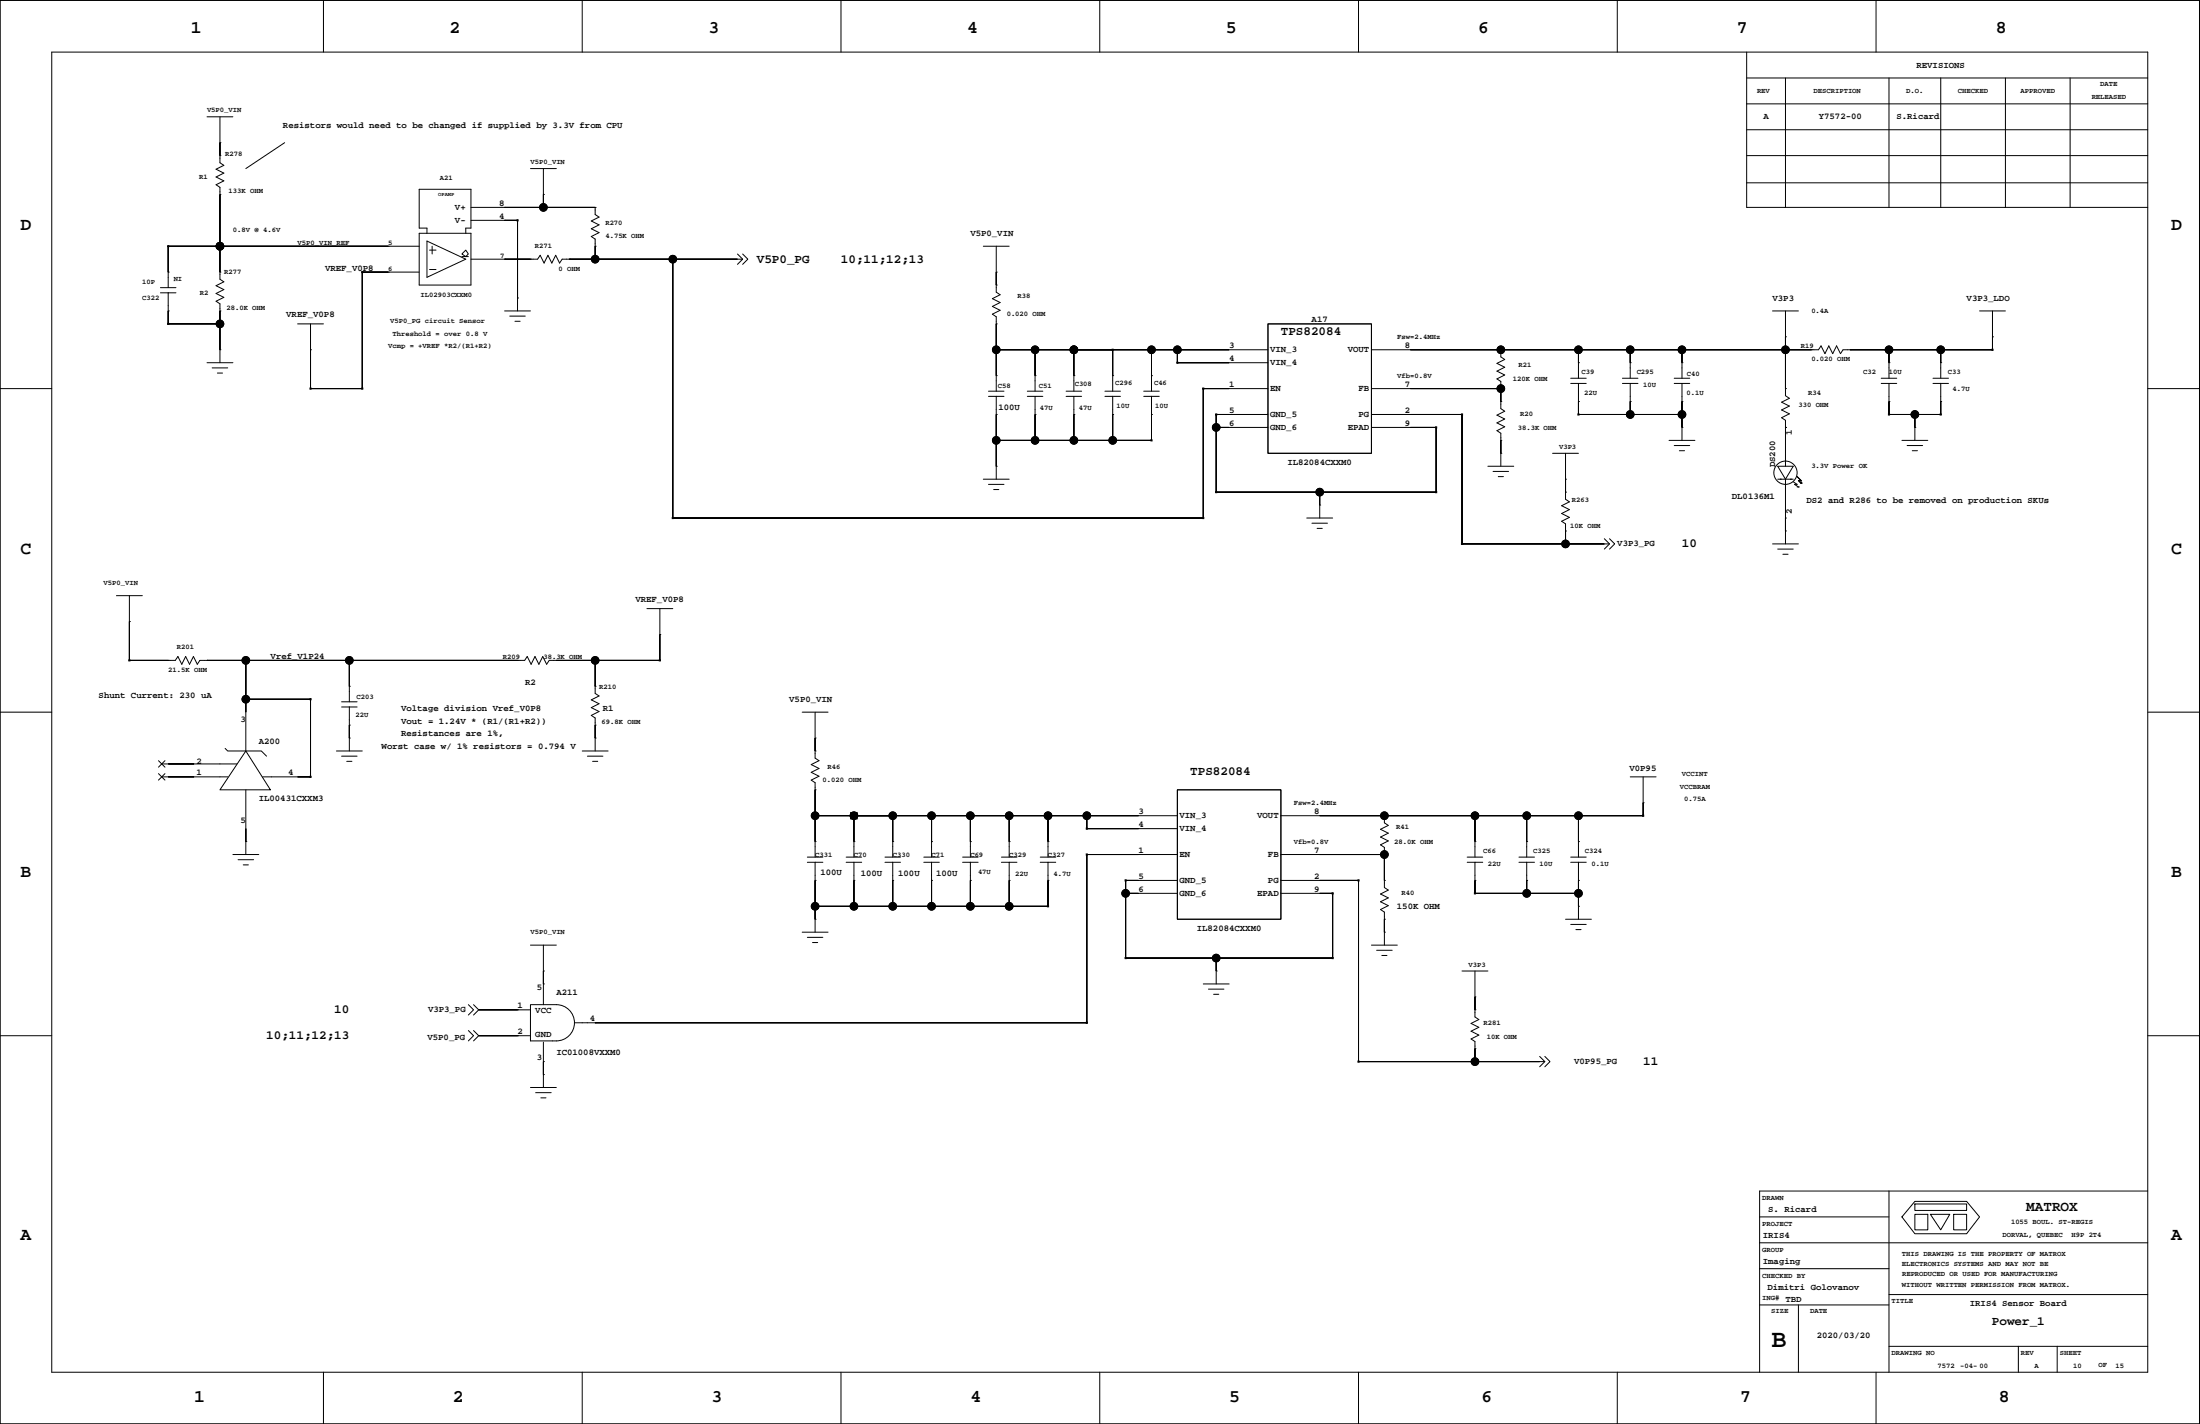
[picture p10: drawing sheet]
<svg xmlns="http://www.w3.org/2000/svg" width="432mm" height="279mm" viewBox="0 0 432 279" stroke-linecap="round" stroke-linejoin="round" font-family="sans-serif">
<g fill="none" stroke="#000" stroke-width=".2">
<path d="M0 .1h431.7v279.3h-431.7zM10.2 10.2h411.3v259h-411.3zM63.5 .1v10.1M114.3 .1v10.1M165.1 .1v10.1M215.9 .1v10.1M266.6 .1v10.1M317.4 .1v10.1M342.8 15.3h78.7M342.8 10.2v30.5h78.7M350.4 15.3v25.4M368.2 .1v10.1"/>
<path d="M370.8 15.3v25.4M380.9 15.3v25.4M393.6 15.3v25.4M406.3 15.3v25.4M40.6 22.9h5.1M43.2 28h.1M43.2 38.2h.1M43.2 30.5h.1M43.2 22.9v9l.7 .5-1.5 .8 1.5 .8-1.5 .7 1.5 .8-1.5 .8 .8 .5v18l.7 .5-1.5 .8 1.5 .7-1.5 .8 1.5 .7-1.5 .8 .8 .5v11.6M55.9 28l-7.7 5.1M104.1 33.1h5.1M106.7 38.2h.1"/>
<path d="M106.7 33.1v7.6M342.8 35.9h78.7M342.8 30.5h78.7M342.8 25.5h78.7M342.8 20.4h78.7M31.5 56.4h3M31.5 57.5h3M33 53.4h.1M33 57.5v6h10.2M43.2 48.3h.1M43.2 53.4h.1M76.2 53.4h.1"/>
<path d="M76.2 48.3h.1M82.3 53.4h-11.2v22.8h-10.2v-12.7M82.3 48.3h-49.3v8.1M82.3 45.8h10.1v10.1h-10.1zM83.8 45.8v-1h-1.5v-7.7h10.1v7.7h-1v1M83.8 47.3l7.6 3.6-7.6 3.5zM84.3 52.9h1.3M84.3 49.1h1.3M84.8 48.3v1.5M90.7 50.3h.7l-.7-.5 .7-.7 .5 .7-.5 .5h.5M92.4 40.7h24.4M92.4 43.2h9.2v17.8"/>
<path d="M92.4 50.9h13.1l.5-.8 .8 1.5 .7-1.5 .8 1.5 .8-1.5 .7 1.5 .5-.7h35.5M99 43.2h.1M99 40.7h.1M99 50.9h.1M101.6 58.5h.1M104.1 50.9h.1M111.7 50.9h.1M116.8 48.3h.1M116.8 40.7h.1M116.8 40.7v1.4l.8 .5-1.5 .8 1.5 .7-1.5 .8 1.5 .7-1.5 .8 .7 .5v4M132.1 50.9v50.7h104.1v-25.4h12.7M144.7 50.9h.1"/>
<path d="M144.7 49.8l1.1 1.1-1.1 1M145.8 49.8l1 1.1-1 1M193 48.3h5.1M195.5 53.4h.1M195.5 55.9h.1M195.5 48.3v9l.8 .5-1.5 .8 1.5 .8-1.5 .7 1.5 .8-1.5 .7 .7 .6v14.6M0 76.2h10.2M33 61h.1M40.6 71.2h5.1M41.6 72.2h3.1M42.7 73.2h1M43.2 68.6h.1"/>
<path d="M43.2 61h.1M58.4 63.5h5.1M60.9 68.6h.1M99 61h5.1M100.1 62h3M101.1 63h1M194 76.8h3.1M194 77.8h3.1M195.5 73.7h.1M195.5 63.5h.1M195.5 77.8v16.2M195.5 68.6h53.4"/>
<path d="M201.6 76.8h3.1M201.6 77.8h3.1M203.2 73.7h.1M203.2 68.6v8.2M203.2 77.8v8.6M209.2 76.8h3.1M209.2 77.8h3.1M210.8 68.6h.1M210.8 73.7h.1M210.8 68.6v8.2M210.8 77.8v8.6M216.9 76.8h3"/>
<path d="M216.9 77.8h3M218.4 73.7h.1M218.4 68.6v8.2M218.4 77.8v8.6M224.5 76.8h3M224.5 77.8h3M226 73.7h.1M226 77.8v8.6h-30.5M226 68.6v8.2M231.1 68.6v2.6h17.8M248.9 63.5h20.3v25.4h-20.3zM269.2 76.2h25.4"/>
<path d="M294.6 76.2h.1M294.6 68.6h.1M294.6 78.8h.1M294.6 68.6v1.4l.7 .5-1.5 .8 1.5 .8-1.5 .7 1.5 .8-1.5 .7 .8 .5v5.4l.7 .5-1.5 .8 1.5 .7-1.5 .8 1.5 .7-1.5 .8 .8 .5v6.5M308.3 74.2h3M308.3 75.2h3M309.8 76.2h.1M309.8 78.8h.1M309.8 71.2h.1M309.8 75.2v6.1h20.3M309.8 68.6v5.6M318.4 74.2h3.1"/>
<path d="M318.4 75.2h3.1M320 78.8h.1M320 71.2h.1M320 68.6v5.6M320 75.2v6.1M328.6 74.2h3M328.6 75.2h3M330.1 78.8h.1M330.1 71.2h.1M330.1 68.6v5.6M330.1 75.2v11.2M347.9 61h5.1"/>
<path d="M350.4 66.1h.1M350.4 76.2h.1M350.4 61v16.6l.8 .6-1.5 .7 1.5 .8-1.5 .7 1.5 .8-1.5 .8 .7 .5v9M355.5 68.6h.1M363.1 68.6h.1M369.2 74.2h3.1M369.2 75.2h3.1M370.8 78.8h.1M370.8 71.2h.1M370.8 68.6v5.6M370.8 75.2v6.1h10.1v-6.1M379.4 74.2h3"/>
<path d="M379.4 75.2h3M380.9 78.8h.1M380.9 71.2h.1M380.9 68.6v5.6M388.5 61h5.1M391.1 66.1h.1M391.1 61v7.6h-29.4l-.5 .8-.7-1.5-.8 1.5-.8-1.5-.7 1.5-.8-1.5-.5 .7h-87.7M421.5 76.2h10.2M193 94h5.1M194 95h3.1M195 96.1h1M195.5 91.5h.1"/>
<path d="M195.5 81.3h.1M203.2 81.3h.1M210.8 81.3h.1M218.4 81.3h.1M226 81.3h.1M238.7 83.9h10.2M248.9 81.3h-10.2v15.3h43.2v-12.7h-12.7M259 99.1h.1M259 96.6v5M269.2 81.3h17.8v25.4h28.9M292 91.5h5.1M293 92.5h3.1"/>
<path d="M294.1 93.5h1M294.6 88.9h.1M294.6 86.4h.1M304.7 88.9h5.1M307.3 94h.1M307.3 96.6h.1M307.3 88.9v9.1l.7 .5-1.5 .7 1.5 .8-1.5 .8 1.5 .7-1.5 .8 .8 .5v3.9M327.6 86.4h5.1M328.6 87.4h3M329.6 88.4h1M330.1 83.9h.1M348.9 91.5h3.1l-1.6 2.5z"/>
<path d="M348.9 94h3.1M349.4 94h.1M350.4 83.9h.1M350.4 94v12.7M351.5 94h.1M352 94.5l.7 .5h-.5l.8 .5M352.7 95.5h.3M352.7 93.5l.8 .8h-.5l.5 .5M353 95.5h.1M353.5 94.8h.1M353.5 94.5v.3M373.3 86.4h5.1"/>
<path d="M374.3 87.4h3.1M375.3 88.4h1M375.8 83.9h.1M375.8 81.3v5.1M22.9 116.9h5M25.4 116.9v12.7h9l.5-.8 .8 1.5 .7-1.5 .8 1.5 .8-1.5 .7 1.5 .5-.7h63.8l.5-.8 .7 1.5 .8-1.5 .8 1.5 .7-1.5 .8 1.5 .5-.7h21.7v-10.2M127 119.4h5.1M132.1 119.4h.1M256.5 101.6h5.1M257.5 102.7h3M258.5 103.7h1M307.3 104.2h.1"/>
<path d="M314.9 106.7h.1M314.9 105.7l1 1-1 1M315.9 105.7l1 1-1 1M347.9 106.7h5.1M348.9 107.7h3.1M349.9 108.8h1M350.4 106.7h.1M350.4 104.2h.1M350.4 101.6h.1M0 139.7h10.2M25.4 122h.1M33 129.6h.1"/>
<path d="M40.6 129.6h.1M48.2 137.2h12.7v15.2h-9.3M48.2 129.6v17.7M67 137.7h3.1M67 138.7h3.1M68.6 134.7h.1M68.6 129.6v8.1M68.6 138.7v8.6M101.6 129.6h.1M109.2 129.6h.1M116.8 134.7h.1M116.8 129.6v6.4l.8 .6-1.5 .7 1.5 .8-1.5 .7 1.5 .8-1.5 .8 .7 .5v6.4"/>
<path d="M129.5 124.5h.1M157.4 139.7h5.1M160 139.7v9l.7 .6-1.5 .7 1.5 .8-1.5 .7 1.5 .8-1.5 .8 .8 .5v14.6M421.5 139.7h10.2M31.1 149.3l1.3 1.2M31.1 151.8l1.3 1.3M31.7 152.4h13M31.7 149.9h14.8M32.4 149.3l-1.3 1.2M32.4 151.8l-1.3 1.3M33 149.9h.1M33 152.4h.1"/>
<path d="M44.2 146.8l.5 .5h6.6l1 1.1M48.2 147.3l4.9 7.7h-9.9zM48.2 155v12.7M66 147.3h5.1M67 148.4h3.1M68.1 149.4h1M68.6 144.8h.1M68.6 142.3h.1M114.3 147.3h5.1M115.3 148.4h3M116.3 149.4h1M116.8 144.8h.1"/>
<path d="M116.8 142.3h.1M160 144.8h.1M160 155h.1M160 147.3h.1M231.1 155h20.3v25.4h-20.3zM314.9 144.8h.1M320 152.4h.1M320 152.4h5M322.5 157.5h.1M322.5 152.4v7.6h-71.1M45.7 167.7h5.1M46.7 168.7h3.1"/>
<path d="M47.7 169.7h1.1M48.2 165.1h.1M158.5 168.2h3M158.5 169.2h3M160 172.7h.1M160 165.1h.1M160 160h71.1M160 169.2v13.7M166.1 168.2h3M166.1 169.2h3M167.6 172.7h.1M167.6 165.1h.1"/>
<path d="M167.6 160v8.2M167.6 169.2v8.6M173.7 168.2h3M173.7 169.2h3M175.2 172.7h.1M175.2 165.1h.1M175.2 160v8.2M175.2 169.2v8.6M181.3 168.2h3.1M181.3 169.2h3.1M182.8 172.7h.1M182.8 165.1h.1"/>
<path d="M182.8 160v8.2M182.8 169.2v8.6M188.9 168.2h3.1M188.9 169.2h3.1M190.5 172.7h.1M190.5 165.1h.1M190.5 160v8.2M190.5 169.2v8.6M196.6 168.2h3M196.6 169.2h3M198.1 172.7h.1M198.1 165.1h.1"/>
<path d="M198.1 160v8.2M198.1 169.2v8.6M204.2 168.2h3M204.2 169.2h3M205.7 172.7h.1M205.7 165.1h.1M205.7 160v8.2M205.7 169.2v8.6h-45.7M213.3 160v2.6h17.8M220.9 175.3h10.2M231.1 167.7h-17.8v33h-100.5M231.1 172.7h-10.2v15.3h40.7v-12.7h-10.2"/>
<path d="M251.4 172.7h15.2v35.6h36.6M251.4 167.7h20.3M271.7 167.7h.1M271.7 160h.1M271.7 172.7h.1M271.7 160v1.4l.8 .6-1.5 .7 1.5 .8-1.5 .7 1.5 .8-1.5 .8 .7 .5v7.8l.8 .5-1.5 .8 1.5 .8-1.5 .7 1.5 .8-1.5 .8 .7 .5v6.4M288 168.2h3M288 169.2h3M289.5 172.7h.1M289.5 165.1h.1M289.5 160v8.2M289.5 169.2v6.1h20.3"/>
<path d="M298.1 168.2h3.1M298.1 169.2h3.1M299.7 172.7h.1M299.7 165.1h.1M299.7 160v8.2M299.7 169.2v6.1M308.3 168.2h3M308.3 169.2h3M309.8 172.7h.1M309.8 165.1h.1M309.8 177.8h.1M309.8 160v8.2"/>
<path d="M309.8 169.2v11.2M91.9 197.1l1 1-1 1.1M92.9 197.1l1.1 1-1.1 1.1M94 198.1h.1M94 198.1h10.1M101.6 198.1h.1M104.1 197.1h5.1a3.6 3.6 0 0 1 3.6 3.6 3.6 3.6 0 0 1-3.6 3.5h-5.1zM104.1 185.4h5.1M106.7 193.1h.1M106.7 190.5h.1M106.7 185.4v11.7M157.4 182.9h5.1"/>
<path d="M158.5 183.9h3M159.5 184.9h1M160 180.4h.1M236.2 193.1h5M237.2 194.1h3M238.2 195.1h1M238.7 190.5h.1M238.7 188v5.1M269.2 185.4h5.1M270.2 186.5h3M271.2 187.5h1M271.7 180.4h.1"/>
<path d="M271.7 182.9h.1M287 190.5h5M289.5 195.6h.1M289.5 198.1h.1M289.5 190.5v9l.8 .5-1.6 .8 1.6 .8-1.6 .7 1.6 .8-1.6 .8 .8 .5v3.9M307.3 180.4h5M308.3 181.4h3M309.3 182.4h1M0 203.2h10.2M91.9 202.2l1 1-1 1M92.9 202.2l1.1 1-1.1 1M94 203.2h.1"/>
<path d="M94 203.2h10.1M101.6 203.2h.1M104.1 213.4h5.1M105.1 214.4h3.1M106.1 215.4h1.1M106.7 208.3h.1M106.7 210.8h.1M106.7 204.5v8.9M116.8 200.7h.1M289.5 205.8h.1M302.2 208.3h.1M302.2 207.3l1 1-1 1"/>
<path d="M303.2 207.3l1 1-1 1M421.5 203.2h10.2M345.4 238.8h25.4M370.8 233.7v35.5M375.8 238.3h2.6v3h-2.6zM375.8 236.2h10.2v1.3h-10.2zM375.8 235.7h10.2l2.5 3.1-2.5 3.3h-10.2l-2.5-3.3zM378.9 238.3h3.8l-1.8 3zM383.5 238.3h2.5v3h-2.5zM421.5 233.7h-76.1v35.5M345.4 256h25.4M345.4 248.9h25.4"/>
<path d="M345.4 243.8h76.1M353 256v13.2M370.8 254h50.7M63.5 269.2v10.2M114.3 269.2v10.2M165.1 269.2v10.2M215.9 269.2v10.2M266.6 269.2v10.2M317.4 269.2v10.2M368.2 269.2v10.2M370.8 264.2h50.7M396.1 264.2v5"/>
<path d="M403.8 264.2v5"/>
<circle cx="43.2" cy="48.3" r=".75"/>
<circle cx="106.7" cy="40.7" r=".75"/>
<circle cx="116.8" cy="50.9" r=".75"/>
<circle cx="132" cy="50.9" r=".75"/>
<circle cx="43.2" cy="63.5" r=".75"/>
<circle cx="195.5" cy="68.6" r=".75"/>
<circle cx="203.2" cy="68.6" r=".75"/>
<circle cx="210.8" cy="68.6" r=".75"/>
<circle cx="226" cy="68.6" r=".75"/>
<circle cx="231.1" cy="68.6" r=".75"/>
<circle cx="294.6" cy="68.6" r=".75"/>
<circle cx="294.6" cy="76.2" r=".75"/>
<circle cx="309.8" cy="68.6" r=".75"/>
<circle cx="320" cy="68.6" r=".75"/>
<circle cx="330.1" cy="68.6" r=".75"/>
<circle cx="350.4" cy="68.6" r=".75"/>
<circle cx="370.8" cy="68.6" r=".75"/>
<circle cx="380.9" cy="68.6" r=".75"/>
<circle cx="195.5" cy="86.4" r=".75"/>
<circle cx="203.2" cy="86.4" r=".75"/>
<circle cx="210.8" cy="86.4" r=".75"/>
<circle cx="218.4" cy="86.4" r=".75"/>
<circle cx="238.7" cy="83.9" r=".75"/>
<circle cx="259" cy="96.6" r=".75"/>
<circle cx="320" cy="81.3" r=".75"/>
<circle cx="330.1" cy="81.3" r=".75"/>
<circle cx="350.4" cy="92.8" r="2.29"/>
<circle cx="375.8" cy="81.3" r=".75"/>
<circle cx="307.3" cy="106.7" r=".75"/>
<circle cx="48.2" cy="129.6" r=".75"/>
<circle cx="48.2" cy="137.2" r=".75"/>
<circle cx="68.6" cy="129.6" r=".75"/>
<circle cx="116.8" cy="129.6" r=".75"/>
<circle cx="160" cy="177.8" r=".75"/>
<circle cx="160" cy="160" r=".75"/>
<circle cx="167.6" cy="177.8" r=".75"/>
<circle cx="167.6" cy="160" r=".75"/>
<circle cx="175.2" cy="177.8" r=".75"/>
<circle cx="175.2" cy="160" r=".75"/>
<circle cx="182.8" cy="177.8" r=".75"/>
<circle cx="182.8" cy="160" r=".75"/>
<circle cx="190.5" cy="177.8" r=".75"/>
<circle cx="190.5" cy="160" r=".75"/>
<circle cx="198.1" cy="177.8" r=".75"/>
<circle cx="198.1" cy="160" r=".75"/>
<circle cx="205.7" cy="160" r=".75"/>
<circle cx="213.3" cy="160" r=".75"/>
<circle cx="220.9" cy="175.3" r=".75"/>
<circle cx="271.7" cy="160" r=".75"/>
<circle cx="271.7" cy="167.7" r=".75"/>
<circle cx="289.5" cy="160" r=".75"/>
<circle cx="299.7" cy="160" r=".75"/>
<circle cx="299.7" cy="175.3" r=".75"/>
<circle cx="309.8" cy="160" r=".75"/>
<circle cx="309.8" cy="175.3" r=".75"/>
<circle cx="238.7" cy="188" r=".75"/>
<circle cx="289.5" cy="208.3" r=".75"/>
</g>
<g fill="#000" stroke="#000" stroke-width=".2">
<path d="M43.2 28v2.5z" fill-rule="evenodd"/>
<path d="M43.2 38.2v10.1z" fill-rule="evenodd"/>
<path d="M106.7 38.2v2.5z" fill-rule="evenodd"/>
<path d="M32.9 48.2h.2v.2h-.2z" fill-rule="evenodd"/>
<path d="M33 48.3v5.1z" fill-rule="evenodd"/>
<path d="M33 48.3h10.2z" fill-rule="evenodd"/>
<path d="M43.2 48.3v5.1z" fill-rule="evenodd"/>
<path d="M71 53.3h.2v.2h-.2z" fill-rule="evenodd"/>
<path d="M71.1 53.4v22.8z" fill-rule="evenodd"/>
<path d="M71.1 53.4h5.1z" fill-rule="evenodd"/>
<path d="M43.2 48.3h33z" fill-rule="evenodd"/>
<path d="M101.5 43.1h.2v.2h-.2z" fill-rule="evenodd"/>
<path d="M101.6 43.2v15.3z" fill-rule="evenodd"/>
<path d="M99 43.2h2.6z" fill-rule="evenodd"/>
<path d="M99 50.9h5.1z" fill-rule="evenodd"/>
<path d="M99 40.7h7.7z" fill-rule="evenodd"/>
<path d="M106.7 40.7h10.1z" fill-rule="evenodd"/>
<path d="M116.8 48.3v2.6z" fill-rule="evenodd"/>
<path d="M111.7 50.9h5.1z" fill-rule="evenodd"/>
<path d="M116.8 50.9h15.3z" fill-rule="evenodd"/>
<path d="M132.1 50.9v50.7z" fill-rule="evenodd"/>
<path d="M132.1 50.9h12.6z" fill-rule="evenodd"/>
<path d="M195.5 53.4v2.5z" fill-rule="evenodd"/>
<path d="M32.9 63.4h.2v.3h-.2z" fill-rule="evenodd"/>
<path d="M33 61v2.5z" fill-rule="evenodd"/>
<path d="M43.2 63.5v5.1z" fill-rule="evenodd"/>
<path d="M33 63.5h10.2z" fill-rule="evenodd"/>
<path d="M43.2 61v2.5z" fill-rule="evenodd"/>
<path d="M60.8 76.1h.3v.3h-.3z" fill-rule="evenodd"/>
<path d="M60.9 68.6v7.6z" fill-rule="evenodd"/>
<path d="M71 76.1h.2v.3h-.2z" fill-rule="evenodd"/>
<path d="M60.9 76.2h10.2z" fill-rule="evenodd"/>
<path d="M195.5 63.5v5.1z" fill-rule="evenodd"/>
<path d="M195.5 68.6v5.1z" fill-rule="evenodd"/>
<path d="M203.2 68.6v5.1z" fill-rule="evenodd"/>
<path d="M195.5 68.6h7.7z" fill-rule="evenodd"/>
<path d="M210.8 68.6v5.1z" fill-rule="evenodd"/>
<path d="M203.2 68.6h7.6z" fill-rule="evenodd"/>
<path d="M218.3 68.5h.2v.2h-.2z" fill-rule="evenodd"/>
<path d="M218.4 68.6v5.1z" fill-rule="evenodd"/>
<path d="M210.8 68.6h7.6z" fill-rule="evenodd"/>
<path d="M210.8 68.6h15.2z" fill-rule="evenodd"/>
<path d="M226 68.6v5.1z" fill-rule="evenodd"/>
<path d="M231 71.1h.2v.2h-.2z" fill-rule="evenodd"/>
<path d="M231.1 68.6v2.6z" fill-rule="evenodd"/>
<path d="M226 68.6h5.1z" fill-rule="evenodd"/>
<path d="M236.1 76.1h.2v.3h-.2z" fill-rule="evenodd"/>
<path d="M236.2 76.2v25.4z" fill-rule="evenodd"/>
<path d="M236.2 76.2h5z" fill-rule="evenodd"/>
<path d="M231.1 68.6h10.1z" fill-rule="evenodd"/>
<path d="M231.1 71.2h10.1z" fill-rule="evenodd"/>
<path d="M294.6 76.2v2.6z" fill-rule="evenodd"/>
<path d="M276.8 76.2h17.8z" fill-rule="evenodd"/>
<path d="M276.8 68.6h17.8z" fill-rule="evenodd"/>
<path d="M309.8 78.8v2.5z" fill-rule="evenodd"/>
<path d="M309.8 68.6v2.6z" fill-rule="evenodd"/>
<path d="M294.6 68.6h15.2z" fill-rule="evenodd"/>
<path d="M320 78.8v2.5z" fill-rule="evenodd"/>
<path d="M320 68.6v2.6z" fill-rule="evenodd"/>
<path d="M309.8 68.6h10.2z" fill-rule="evenodd"/>
<path d="M330.1 78.8v2.5z" fill-rule="evenodd"/>
<path d="M330.1 68.6v2.6z" fill-rule="evenodd"/>
<path d="M320 68.6h10.1z" fill-rule="evenodd"/>
<path d="M330.1 68.6h20.3z" fill-rule="evenodd"/>
<path d="M350.4 66.1v2.5z" fill-rule="evenodd"/>
<path d="M350.4 68.6v7.6z" fill-rule="evenodd"/>
<path d="M350.4 68.6h5.1z" fill-rule="evenodd"/>
<path d="M370.8 78.8v2.5z" fill-rule="evenodd"/>
<path d="M370.8 68.6v2.6z" fill-rule="evenodd"/>
<path d="M363.1 68.6h7.7z" fill-rule="evenodd"/>
<path d="M380.9 78.8v2.5z" fill-rule="evenodd"/>
<path d="M380.9 68.6v2.6z" fill-rule="evenodd"/>
<path d="M370.8 68.6h10.1z" fill-rule="evenodd"/>
<path d="M391 68.5h.2v.2h-.2z" fill-rule="evenodd"/>
<path d="M380.9 68.6h10.2z" fill-rule="evenodd"/>
<path d="M391.1 66.1v2.5z" fill-rule="evenodd"/>
<path d="M195.5 81.3v5.1z" fill-rule="evenodd"/>
<path d="M195.5 86.4v5.1z" fill-rule="evenodd"/>
<path d="M203.2 81.3v5.1z" fill-rule="evenodd"/>
<path d="M195.5 86.4h7.7z" fill-rule="evenodd"/>
<path d="M203.2 86.4h7.6z" fill-rule="evenodd"/>
<path d="M210.8 81.3v5.1z" fill-rule="evenodd"/>
<path d="M218.4 81.3v5.1z" fill-rule="evenodd"/>
<path d="M210.8 86.4h7.6z" fill-rule="evenodd"/>
<path d="M225.9 86.3h.2v.2h-.2z" fill-rule="evenodd"/>
<path d="M218.4 86.4h7.6z" fill-rule="evenodd"/>
<path d="M226 81.3v5.1z" fill-rule="evenodd"/>
<path d="M238.6 81.2h.2v.2h-.2z" fill-rule="evenodd"/>
<path d="M238.6 96.5h.2v.2h-.2z" fill-rule="evenodd"/>
<path d="M238.7 81.3v2.6z" fill-rule="evenodd"/>
<path d="M238.7 83.9v12.7z" fill-rule="evenodd"/>
<path d="M238.7 81.3h2.5z" fill-rule="evenodd"/>
<path d="M238.7 83.9h2.5z" fill-rule="evenodd"/>
<path d="M238.7 96.6h20.3z" fill-rule="evenodd"/>
<path d="M259 96.6v2.5z" fill-rule="evenodd"/>
<path d="M281.8 83.8h.2v.2h-.2z" fill-rule="evenodd"/>
<path d="M281.8 96.5h.2v.2h-.2z" fill-rule="evenodd"/>
<path d="M276.8 83.9h5.1z" fill-rule="evenodd"/>
<path d="M281.9 83.9v12.7z" fill-rule="evenodd"/>
<path d="M259 96.6h22.9z" fill-rule="evenodd"/>
<path d="M286.8 81.2h.3v.2h-.3z" fill-rule="evenodd"/>
<path d="M276.8 81.3h10.2z" fill-rule="evenodd"/>
<path d="M287 81.3v25.4z" fill-rule="evenodd"/>
<path d="M294.6 86.4v2.5z" fill-rule="evenodd"/>
<path d="M307.3 94v2.6z" fill-rule="evenodd"/>
<path d="M309.7 81.2h.2v.2h-.2z" fill-rule="evenodd"/>
<path d="M309.8 81.3h10.2z" fill-rule="evenodd"/>
<path d="M320 81.3h10.1z" fill-rule="evenodd"/>
<path d="M330.1 81.3v2.6z" fill-rule="evenodd"/>
<path d="M370.6 81.2h.3v.2h-.3z" fill-rule="evenodd"/>
<path d="M370.8 81.3h5z" fill-rule="evenodd"/>
<path d="M375.8 81.3v2.6z" fill-rule="evenodd"/>
<path d="M380.8 81.2h.2v.2h-.2z" fill-rule="evenodd"/>
<path d="M375.8 81.3h5.1z" fill-rule="evenodd"/>
<path d="M131.9 101.5h.3v.3h-.3z" fill-rule="evenodd"/>
<path d="M236.1 101.5h.2v.3h-.2z" fill-rule="evenodd"/>
<path d="M132.1 101.6h104.1z" fill-rule="evenodd"/>
<path d="M286.8 106.6h.3v.2h-.3z" fill-rule="evenodd"/>
<path d="M307.3 104.2v2.5z" fill-rule="evenodd"/>
<path d="M287 106.7h20.3z" fill-rule="evenodd"/>
<path d="M307.3 106.7h7.6z" fill-rule="evenodd"/>
<path d="M350.4 101.6v2.6z" fill-rule="evenodd"/>
<path d="M25.3 129.5h.2v.2h-.2z" fill-rule="evenodd"/>
<path d="M25.4 122v7.6z" fill-rule="evenodd"/>
<path d="M25.4 129.6h7.6z" fill-rule="evenodd"/>
<path d="M48.2 137.2v2.5z" fill-rule="evenodd"/>
<path d="M40.6 129.6h7.6z" fill-rule="evenodd"/>
<path d="M48.2 129.6v7.6z" fill-rule="evenodd"/>
<path d="M60.8 137.1h.3v.2h-.3z" fill-rule="evenodd"/>
<path d="M48.2 137.2h12.7z" fill-rule="evenodd"/>
<path d="M60.9 137.2v15.2z" fill-rule="evenodd"/>
<path d="M48.2 129.6h20.4z" fill-rule="evenodd"/>
<path d="M68.6 129.6v5.1z" fill-rule="evenodd"/>
<path d="M68.6 129.6h33z" fill-rule="evenodd"/>
<path d="M109.2 129.6h7.6z" fill-rule="evenodd"/>
<path d="M116.8 129.6v5.1z" fill-rule="evenodd"/>
<path d="M129.4 129.5h.2v.2h-.2z" fill-rule="evenodd"/>
<path d="M129.5 124.5v5.1z" fill-rule="evenodd"/>
<path d="M116.8 129.6h12.7z" fill-rule="evenodd"/>
<path d="M33 152.4h5.1z" fill-rule="evenodd"/>
<path d="M33 149.9h5.1z" fill-rule="evenodd"/>
<path d="M60.8 152.3h.3v.2h-.3z" fill-rule="evenodd"/>
<path d="M58.4 152.4h2.5z" fill-rule="evenodd"/>
<path d="M68.6 142.3v2.5z" fill-rule="evenodd"/>
<path d="M116.8 142.3v2.5z" fill-rule="evenodd"/>
<path d="M160 155v5z" fill-rule="evenodd"/>
<path d="M160 144.8v2.5z" fill-rule="evenodd"/>
<path d="M322.5 157.5v2.5z" fill-rule="evenodd"/>
<path d="M48.2 162.6v2.5z" fill-rule="evenodd"/>
<path d="M160 160v5.1z" fill-rule="evenodd"/>
<path d="M160 177.8v2.6z" fill-rule="evenodd"/>
<path d="M160 172.7v5.1z" fill-rule="evenodd"/>
<path d="M167 159.4h1.2v1.3h-1.2z" fill-rule="evenodd"/>
<path d="M167.6 160v5.1z" fill-rule="evenodd"/>
<path d="M160 160h7.6z" fill-rule="evenodd"/>
<path d="M167.6 172.7v5.1z" fill-rule="evenodd"/>
<path d="M160 177.8h7.6z" fill-rule="evenodd"/>
<path d="M167.6 160h7.6z" fill-rule="evenodd"/>
<path d="M175.2 160v5.1z" fill-rule="evenodd"/>
<path d="M167.6 160h7.6z" fill-rule="evenodd"/>
<path d="M167.6 177.8h7.6z" fill-rule="evenodd"/>
<path d="M175.2 172.7v5.1z" fill-rule="evenodd"/>
<path d="M175.2 160h7.6z" fill-rule="evenodd"/>
<path d="M182.8 160v5.1z" fill-rule="evenodd"/>
<path d="M175.2 177.8h7.6z" fill-rule="evenodd"/>
<path d="M182.8 172.7v5.1z" fill-rule="evenodd"/>
<path d="M190.5 160v5.1z" fill-rule="evenodd"/>
<path d="M182.8 160h7.7z" fill-rule="evenodd"/>
<path d="M182.8 177.8h7.7z" fill-rule="evenodd"/>
<path d="M190.5 172.7v5.1z" fill-rule="evenodd"/>
<path d="M198.1 160v5.1z" fill-rule="evenodd"/>
<path d="M190.5 160h7.6z" fill-rule="evenodd"/>
<path d="M190.5 177.8h7.6z" fill-rule="evenodd"/>
<path d="M198.1 172.7v5.1z" fill-rule="evenodd"/>
<path d="M205.6 177.7h.2v.2h-.2z" fill-rule="evenodd"/>
<path d="M205.7 160v5.1z" fill-rule="evenodd"/>
<path d="M198.1 160h7.6z" fill-rule="evenodd"/>
<path d="M205.7 172.7v5.1z" fill-rule="evenodd"/>
<path d="M198.1 177.8h7.6z" fill-rule="evenodd"/>
<path d="M213.2 167.6h.2v.2h-.2z" fill-rule="evenodd"/>
<path d="M213.2 162.5h.2v.2h-.2z" fill-rule="evenodd"/>
<path d="M213.3 167.7v33z" fill-rule="evenodd"/>
<path d="M213.3 160v2.6z" fill-rule="evenodd"/>
<path d="M205.7 160h7.6z" fill-rule="evenodd"/>
<path d="M220.8 172.6h.2v.3h-.2z" fill-rule="evenodd"/>
<path d="M220.9 172.7v2.6z" fill-rule="evenodd"/>
<path d="M220.9 175.3v12.7z" fill-rule="evenodd"/>
<path d="M213.3 167.7h10.2z" fill-rule="evenodd"/>
<path d="M220.9 175.3h2.6z" fill-rule="evenodd"/>
<path d="M220.9 172.7h2.6z" fill-rule="evenodd"/>
<path d="M213.3 160h10.2z" fill-rule="evenodd"/>
<path d="M213.3 162.6h10.2z" fill-rule="evenodd"/>
<path d="M261.4 175.2h.3v.2h-.3z" fill-rule="evenodd"/>
<path d="M259 175.3h2.6z" fill-rule="evenodd"/>
<path d="M261.6 175.3v12.7z" fill-rule="evenodd"/>
<path d="M266.5 172.6h.3v.3h-.3z" fill-rule="evenodd"/>
<path d="M259 172.7h7.6z" fill-rule="evenodd"/>
<path d="M266.6 172.7v35.6z" fill-rule="evenodd"/>
<path d="M271.7 167.7v5z" fill-rule="evenodd"/>
<path d="M259 167.7h12.7z" fill-rule="evenodd"/>
<path d="M259 160h12.7z" fill-rule="evenodd"/>
<path d="M289.4 175.2h.2v.2h-.2z" fill-rule="evenodd"/>
<path d="M289.5 160v5.1z" fill-rule="evenodd"/>
<path d="M271.7 160h17.8z" fill-rule="evenodd"/>
<path d="M289.5 172.7v2.6z" fill-rule="evenodd"/>
<path d="M299.7 160v5.1z" fill-rule="evenodd"/>
<path d="M289.5 160h10.2z" fill-rule="evenodd"/>
<path d="M299.7 172.7v2.6z" fill-rule="evenodd"/>
<path d="M289.5 175.3h10.2z" fill-rule="evenodd"/>
<path d="M309.8 160v5.1z" fill-rule="evenodd"/>
<path d="M299.7 160h10.1z" fill-rule="evenodd"/>
<path d="M309.8 175.3v2.5z" fill-rule="evenodd"/>
<path d="M299.7 175.3h10.1z" fill-rule="evenodd"/>
<path d="M309.8 172.7v2.6z" fill-rule="evenodd"/>
<path d="M322.4 159.9h.2v.3h-.2z" fill-rule="evenodd"/>
<path d="M309.8 160h12.7z" fill-rule="evenodd"/>
<path d="M94 198.1h7.6z" fill-rule="evenodd"/>
<path d="M106.7 190.5v2.6z" fill-rule="evenodd"/>
<path d="M220.8 187.9h.2v.2h-.2z" fill-rule="evenodd"/>
<path d="M238.7 188v2.5z" fill-rule="evenodd"/>
<path d="M220.9 188h17.8z" fill-rule="evenodd"/>
<path d="M261.4 187.9h.3v.2h-.3z" fill-rule="evenodd"/>
<path d="M238.7 188h22.9z" fill-rule="evenodd"/>
<path d="M271.7 180.4v2.5z" fill-rule="evenodd"/>
<path d="M289.5 195.6v2.5z" fill-rule="evenodd"/>
<path d="M94 203.2h7.6z" fill-rule="evenodd"/>
<path d="M106.7 208.3v2.5z" fill-rule="evenodd"/>
<path d="M213.2 200.6h.2v.2h-.2z" fill-rule="evenodd"/>
<path d="M116.8 200.7h96.5z" fill-rule="evenodd"/>
<path d="M266.5 208.2h.3v.2h-.3z" fill-rule="evenodd"/>
<path d="M289.5 205.8v2.5z" fill-rule="evenodd"/>
<path d="M266.6 208.3h22.9z" fill-rule="evenodd"/>
<path d="M289.5 208.3h12.7z" fill-rule="evenodd"/>
<circle cx="43.2" cy="48.3" r=".75"/>
<circle cx="106.7" cy="40.7" r=".75"/>
<circle cx="116.8" cy="50.9" r=".75"/>
<circle cx="132" cy="50.9" r=".75"/>
<circle cx="43.2" cy="63.5" r=".75"/>
<circle cx="195.5" cy="68.6" r=".75"/>
<circle cx="203.2" cy="68.6" r=".75"/>
<circle cx="210.8" cy="68.6" r=".75"/>
<circle cx="226" cy="68.6" r=".75"/>
<circle cx="231.1" cy="68.6" r=".75"/>
<circle cx="294.6" cy="68.6" r=".75"/>
<circle cx="294.6" cy="76.2" r=".75"/>
<circle cx="309.8" cy="68.6" r=".75"/>
<circle cx="320" cy="68.6" r=".75"/>
<circle cx="330.1" cy="68.6" r=".75"/>
<circle cx="350.4" cy="68.6" r=".75"/>
<circle cx="370.8" cy="68.6" r=".75"/>
<circle cx="380.9" cy="68.6" r=".75"/>
<circle cx="195.5" cy="86.4" r=".75"/>
<circle cx="203.2" cy="86.4" r=".75"/>
<circle cx="210.8" cy="86.4" r=".75"/>
<circle cx="218.4" cy="86.4" r=".75"/>
<circle cx="238.7" cy="83.9" r=".75"/>
<circle cx="259" cy="96.6" r=".75"/>
<circle cx="320" cy="81.3" r=".75"/>
<circle cx="330.1" cy="81.3" r=".75"/>
<circle cx="375.8" cy="81.3" r=".75"/>
<circle cx="307.3" cy="106.7" r=".75"/>
<circle cx="48.2" cy="129.6" r=".75"/>
<circle cx="48.2" cy="137.2" r=".75"/>
<circle cx="68.6" cy="129.6" r=".75"/>
<circle cx="116.8" cy="129.6" r=".75"/>
<circle cx="160" cy="177.8" r=".75"/>
<circle cx="160" cy="160" r=".75"/>
<circle cx="167.6" cy="177.8" r=".75"/>
<circle cx="167.6" cy="160" r=".75"/>
<circle cx="175.2" cy="177.8" r=".75"/>
<circle cx="175.2" cy="160" r=".75"/>
<circle cx="182.8" cy="177.8" r=".75"/>
<circle cx="182.8" cy="160" r=".75"/>
<circle cx="190.5" cy="177.8" r=".75"/>
<circle cx="190.5" cy="160" r=".75"/>
<circle cx="198.1" cy="177.8" r=".75"/>
<circle cx="198.1" cy="160" r=".75"/>
<circle cx="205.7" cy="160" r=".75"/>
<circle cx="213.3" cy="160" r=".75"/>
<circle cx="220.9" cy="175.3" r=".75"/>
<circle cx="271.7" cy="160" r=".75"/>
<circle cx="271.7" cy="167.7" r=".75"/>
<circle cx="289.5" cy="160" r=".75"/>
<circle cx="299.7" cy="160" r=".75"/>
<circle cx="299.7" cy="175.3" r=".75"/>
<circle cx="309.8" cy="160" r=".75"/>
<circle cx="309.8" cy="175.3" r=".75"/>
<circle cx="238.7" cy="188" r=".75"/>
<circle cx="289.5" cy="208.3" r=".75"/>
</g>
<text font-size="4.9" x="347.7" y="264.3">B</text>
<g font-size="3.5">
<text x="37.5" y="6.6">1</text>
<text x="88.2" y="6.6">2</text>
<text x="139" y="6.6">3</text>
<text x="189.8" y="6.6">4</text>
<text x="240.6" y="6.6">5</text>
<text x="290.1" y="6.6">6</text>
<text x="340.9" y="6.6">7</text>
<text x="391.7" y="6.6">8</text>
<text x="4" y="45.1">D</text>
<text x="426.1" y="45.1">D</text>
<text x="4" y="108.6">C</text>
<text x="426.1" y="108.6">C</text>
<text x="4" y="172.1">B</text>
<text x="426.1" y="172.1">B</text>
<text x="4" y="243.2">A</text>
<text x="426.1" y="243.2">A</text>
<text x="38.1" y="275.1">1</text>
<text x="88.9" y="275.1">2</text>
<text x="139.7" y="275.1">3</text>
<text x="190.5" y="275.1">4</text>
<text x="241.2" y="275.1">5</text>
<text x="290.8" y="275.1">6</text>
<text x="341.6" y="275.1">7</text>
<text x="392.3" y="275.1">8</text>
</g>
<text font-size="2.8" x="397.7" y="237.5">MATROX</text>
<g font-size="2.5">
<text x="148.6" y="51.5">V5P0_PG</text>
<text x="165.1" y="51.5">10;11;12;13</text>
<text x="251.4" y="65.6">TPS82084</text>
<text x="330.1" y="107.4">10</text>
<text x="233.6" y="152">TPS82084</text>
<text x="52.3" y="203.9">10;11;12;13</text>
<text x="65.6" y="198.8">10</text>
<text x="322.5" y="209">11</text>
<text x="391" y="259.9">Power_1</text>
</g>
<g font-size="1.8">
<text x="376.2" y="13.3">REVISIONS</text>
<text x="346.1" y="23.4">A</text>
<text x="357" y="23.4">Y7572-00</text>
<text x="372.2" y="23.4">S.Ricard</text>
<text x="55.5" y="25.1">Resistors would need to be changed if supplied by 3.3V from CPU</text>
<text x="89.3" y="41.2">V+</text>
<text x="98" y="40.4">8</text>
<text x="89.3" y="43.7">V-</text>
<text x="98" y="42.9">4</text>
<text x="190.5" y="46.3">V5P0_VIN</text>
<text x="63.8" y="53.1">VREF_V0P8</text>
<text x="347.9" y="59">V3P3</text>
<text x="386" y="59">V3P3_LDO</text>
<text x="56.2" y="62.2">VREF_V0P8</text>
<text x="257.4" y="63.2">A17</text>
<text x="241.2" y="68.3">3</text>
<text x="241.2" y="70.9">4</text>
<text x="249.3" y="69.1">VIN_3</text>
<text x="249.3" y="71.7">VIN_4</text>
<text x="264.5" y="69.1">VOUT</text>
<text x="275.7" y="68.3">8</text>
<text x="241.2" y="75.9">1</text>
<text x="249.3" y="76.7">EN</text>
<text x="266.6" y="76.7">FB</text>
<text x="275.7" y="75.9">7</text>
<text x="195.9" y="80.4">100U</text>
<text x="241.2" y="83.6">6</text>
<text x="241.2" y="81">5</text>
<text x="249.3" y="81.8">GND_5</text>
<text x="266.6" y="81.8">PG</text>
<text x="275.7" y="83.6">9</text>
<text x="275.7" y="81">2</text>
<text x="249.3" y="84.4">GND_6</text>
<text x="264.5" y="84.4">EPAD</text>
<text x="351.7" y="85.4" transform="rotate(-90 351.7 85.4)">1</text>
<text x="252.7" y="91.2">IL82084CXXM0</text>
<text x="348.4" y="91.7" transform="rotate(-90 348.4 91.7)">DS200</text>
<text x="339.9" y="97.9">DL0136M1</text>
<text x="351.7" y="100.9" transform="rotate(-90 351.7 100.9)">2</text>
<text x="354.6" y="98.8">DS2 and R286 to be removed on production SKUs</text>
<text x="317.4" y="107.2">V3P3_PG</text>
<text x="124.7" y="118.2">VREF_V0P8</text>
<text x="53.1" y="129.3">Vref_V1P24</text>
<text x="19.4" y="136.9">Shunt Current: 230 uA</text>
<text x="103.1" y="134.3">R2</text>
<text x="154.9" y="137.7">V5P0_VIN</text>
<text x="47.2" y="141.7">3</text>
<text x="78.7" y="139.4">Voltage division Vref_V0P8</text>
<text x="78.7" y="142">Vout = 1.24V * (R1/(R1+R2))</text>
<text x="118.3" y="139.4">R1</text>
<text x="38.6" y="149.8">2</text>
<text x="50.8" y="146">A200</text>
<text x="74.9" y="147">Worst case w/ 1% resistors = 0.794 V</text>
<text x="78.7" y="144.5">Resistances are 1%,</text>
<text x="38.6" y="152.1">1</text>
<text x="56.6" y="152.1">4</text>
<text x="319.8" y="151.2">V0P95</text>
<text x="47.2" y="161.5">5</text>
<text x="50.8" y="157.2">IL00431CXXM3</text>
<text x="223.5" y="159.7">3</text>
<text x="231.5" y="160.5">VIN_3</text>
<text x="246.7" y="160.5">VOUT</text>
<text x="258" y="159.7">8</text>
<text x="223.5" y="167.4">1</text>
<text x="223.5" y="162.3">4</text>
<text x="231.5" y="163.1">VIN_4</text>
<text x="258" y="167.4">7</text>
<text x="161" y="171.6">100U</text>
<text x="169" y="171.9">100U</text>
<text x="176.3" y="172">100U</text>
<text x="183.7" y="172">100U</text>
<text x="223.5" y="172.4">5</text>
<text x="231.5" y="168.2">EN</text>
<text x="231.5" y="173.2">GND_5</text>
<text x="248.9" y="168.2">FB</text>
<text x="248.9" y="173.2">PG</text>
<text x="258" y="172.4">2</text>
<text x="223.5" y="175">6</text>
<text x="231.5" y="175.8">GND_6</text>
<text x="246.7" y="175.8">EPAD</text>
<text x="258" y="175">9</text>
<text x="274.2" y="178.3">150K OHM</text>
<text x="234.9" y="182.6">IL82084CXXM0</text>
<text x="101.6" y="197.8">1</text>
<text x="105.3" y="194.3">5</text>
<text x="109.2" y="195.3">A211</text>
<text x="84" y="198.6">V3P3_PG</text>
<text x="101.6" y="202.9">2</text>
<text x="105.1" y="198.7">VCC</text>
<text x="105.1" y="203.5">GND</text>
<text x="115.8" y="200.4">4</text>
<text x="83.9" y="204.1">V5P0_PG</text>
<text x="105.3" y="208">3</text>
<text x="109.2" y="207">IC01008VXXM0</text>
<text x="309" y="208.8">V0P95_PG</text>
<text x="347.1" y="237.8">S. Ricard</text>
<text x="346" y="242.9">IRIS4</text>
<text x="346" y="248">Imaging</text>
<text x="346.9" y="253.2">Dimitri Golovanov</text>
<text x="350.4" y="255.5">TBD</text>
<text x="386.6" y="256.2">IRIS4 Sensor Board</text>
<text x="356.6" y="262.6">2020/03/20</text>
</g>
<g font-size="1.4">
<text x="412.2" y="17">DATE</text>
<text x="40.6" y="22">V5P0_VIN</text>
<text x="344.9" y="18.2">REV</text>
<text x="355.9" y="18.2">DESCRIPTION</text>
<text x="374.1" y="18.2">D.O.</text>
<text x="384.3" y="18.2">CHECKED</text>
<text x="396.6" y="18.2">APPROVED</text>
<text x="410.5" y="19.5">RELEASED</text>
<text x="39.1" y="35.2">R1</text>
<text x="44.2" y="30.7">R278</text>
<text x="86.3" y="35.4">A21</text>
<text x="104.1" y="32.2">V5P0_VIN</text>
<text x="44.9" y="37.9">133K OHM</text>
<text x="45.7" y="45.5">0.8V @ 4.6V</text>
<text x="118.8" y="44.2">R270</text>
<text x="118.8" y="46.8">4.75K OHM</text>
<text x="44" y="53.8">R277</text>
<text x="58.4" y="48.1">V5P0_VIN_REF</text>
<text x="76.2" y="53.1">6</text>
<text x="76.2" y="48.1">5</text>
<text x="98.2" y="50.6">7</text>
<text x="105" y="48.7">R271</text>
<text x="109.6" y="53.1">0 OHM</text>
<text x="27.9" y="58.9">C322</text>
<text x="27.9" y="55.7">10P</text>
<text x="34.1" y="55.1">NI</text>
<text x="39.2" y="57.9">R2</text>
<text x="82.5" y="58.2">IL02903CXXM0</text>
<text x="199.7" y="58.4">R38</text>
<text x="44.4" y="60.8">28.0K OHM</text>
<text x="76.6" y="63.3">V5P0_PG circuit Sensor</text>
<text x="77" y="65.8">Threshold = over 0.8 V</text>
<text x="197.6" y="62.1">0.020 OHM</text>
<text x="355.5" y="61.4">0.4A</text>
<text x="76.2" y="68.4">Vcmp = +VREF *R2/(R1+R2)</text>
<text x="274.3" y="66.5">Fsw=2.4MHz</text>
<text x="298" y="72">R21</text>
<text x="353.5" y="68.3">R19</text>
<text x="355.5" y="70.9">0.020 OHM</text>
<text x="195.9" y="76.1">C58</text>
<text x="203.9" y="76.1">C51</text>
<text x="210.9" y="75.7">C308</text>
<text x="218.9" y="75.6">C296</text>
<text x="226.5" y="75.6">C46</text>
<text x="274.3" y="74.1">Vfb=0.8V</text>
<text x="297" y="74.7">120K OHM</text>
<text x="310.4" y="73.3">C39</text>
<text x="311" y="77.6">22U</text>
<text x="321.2" y="73.5">C295</text>
<text x="322.5" y="76">10U</text>
<text x="331" y="77.6">0.1U</text>
<text x="331.1" y="73.8">C40</text>
<text x="354.9" y="77.5">R34</text>
<text x="365.7" y="73.5">C32</text>
<text x="370.8" y="73.5">10U</text>
<text x="382.3" y="73.3">C33</text>
<text x="383.2" y="76.8">4.7U</text>
<text x="204.1" y="80.5">47U</text>
<text x="211.7" y="80.5">47U</text>
<text x="219.1" y="80.1">10U</text>
<text x="226.7" y="80.1">10U</text>
<text x="298.4" y="81.6">R20</text>
<text x="353" y="79.8">330 OHM</text>
<text x="297.9" y="84.3">38.3K OHM</text>
<text x="306" y="88.1">V3P3</text>
<text x="355.5" y="91.9">3.3V Power OK</text>
<text x="308.5" y="98.6">R263</text>
<text x="308.2" y="103.6">10K OHM</text>
<text x="20.3" y="114.7">V5P0_VIN</text>
<text x="33" y="131.9">21.5K OHM</text>
<text x="34.7" y="127.4">R201</text>
<text x="98.7" y="129.2">R209</text>
<text x="106.7" y="129.3">38.3K OHM</text>
<text x="70" y="137.1">C203</text>
<text x="117.6" y="135.2">R210</text>
<text x="69.8" y="140.7">22U</text>
<text x="118.1" y="142">69.8K OHM</text>
<text x="161.5" y="153.4">0.020 OHM</text>
<text x="162.4" y="150.9">R46</text>
<text x="329.7" y="154.7">VCCBRAM</text>
<text x="330.1" y="152.2">VCCINT</text>
<text x="253.9" y="157.9">Fsw=2.4MHz</text>
<text x="330.5" y="157.3">0.75A</text>
<text x="253.9" y="165.5">Vfb=0.8V</text>
<text x="273.7" y="165.7">28.0K OHM</text>
<text x="274.1" y="162.7">R41</text>
<text x="291.1" y="167.4">C66</text>
<text x="300.9" y="167.4">C325</text>
<text x="311.1" y="167.4">C324</text>
<text x="160" y="168.1">C331</text>
<text x="167.6" y="168.1">C70</text>
<text x="175.2" y="168.1">C330</text>
<text x="182.8" y="168.1">C71</text>
<text x="190.5" y="168.1">C69</text>
<text x="192" y="171.5">47U</text>
<text x="198.1" y="168.1">C329</text>
<text x="199.2" y="171.8">22U</text>
<text x="205.7" y="168.1">C327</text>
<text x="206.8" y="171.9">4.7U</text>
<text x="292" y="170">22U</text>
<text x="302.2" y="170">10U</text>
<text x="312.3" y="170">0.1U</text>
<text x="275.1" y="175.5">R40</text>
<text x="104.1" y="183.3">V5P0_VIN</text>
<text x="288.2" y="189.6">V3P3</text>
<text x="291.2" y="201.1">R281</text>
<text x="291.8" y="203.9">10K OHM</text>
<text x="345.9" y="235.4">DRAWN</text>
<text x="345.9" y="240.5">PROJECT</text>
<text x="345.9" y="245.6">GROUP</text>
<text x="393" y="242.7">DORVAL, QUEBEC</text>
<text x="394.7" y="240.2">1055 BOUL. ST-REGIS</text>
<text x="406.6" y="242.7">H9P 2T4</text>
<text x="345.9" y="250.7">CHECKED BY</text>
<text x="373.3" y="246.4">THIS DRAWING IS THE PROPERTY OF MATROX</text>
<text x="373.3" y="248.4">ELECTRONICS SYSTEMS AND MAY NOT BE</text>
<text x="373.3" y="250.4">REPRODUCED OR USED FOR MANUFACTURING</text>
<text x="345.9" y="255">ING#</text>
<text x="347.6" y="257.5">SIZE</text>
<text x="355.3" y="257.5">DATE</text>
<text x="371.3" y="255.8">TITLE</text>
<text x="373.3" y="252.5">WITHOUT WRITTEN PERMISSION FROM MATROX.</text>
<text x="371.3" y="265.9">DRAWING NO</text>
<text x="380.3" y="268.4">7572</text>
<text x="384.7" y="268.4">-04- 00</text>
<text x="396.7" y="265.9">REV</text>
<text x="399.3" y="268.4">A</text>
<text x="404.3" y="265.9">SHEET</text>
<text x="406.9" y="268.4">10</text>
<text x="411.9" y="268.2">OF</text>
<text x="415.2" y="268.4">15</text>
</g>
<text font-size="1.1" x="86" y="38.5">OPAMP</text>
</svg>
